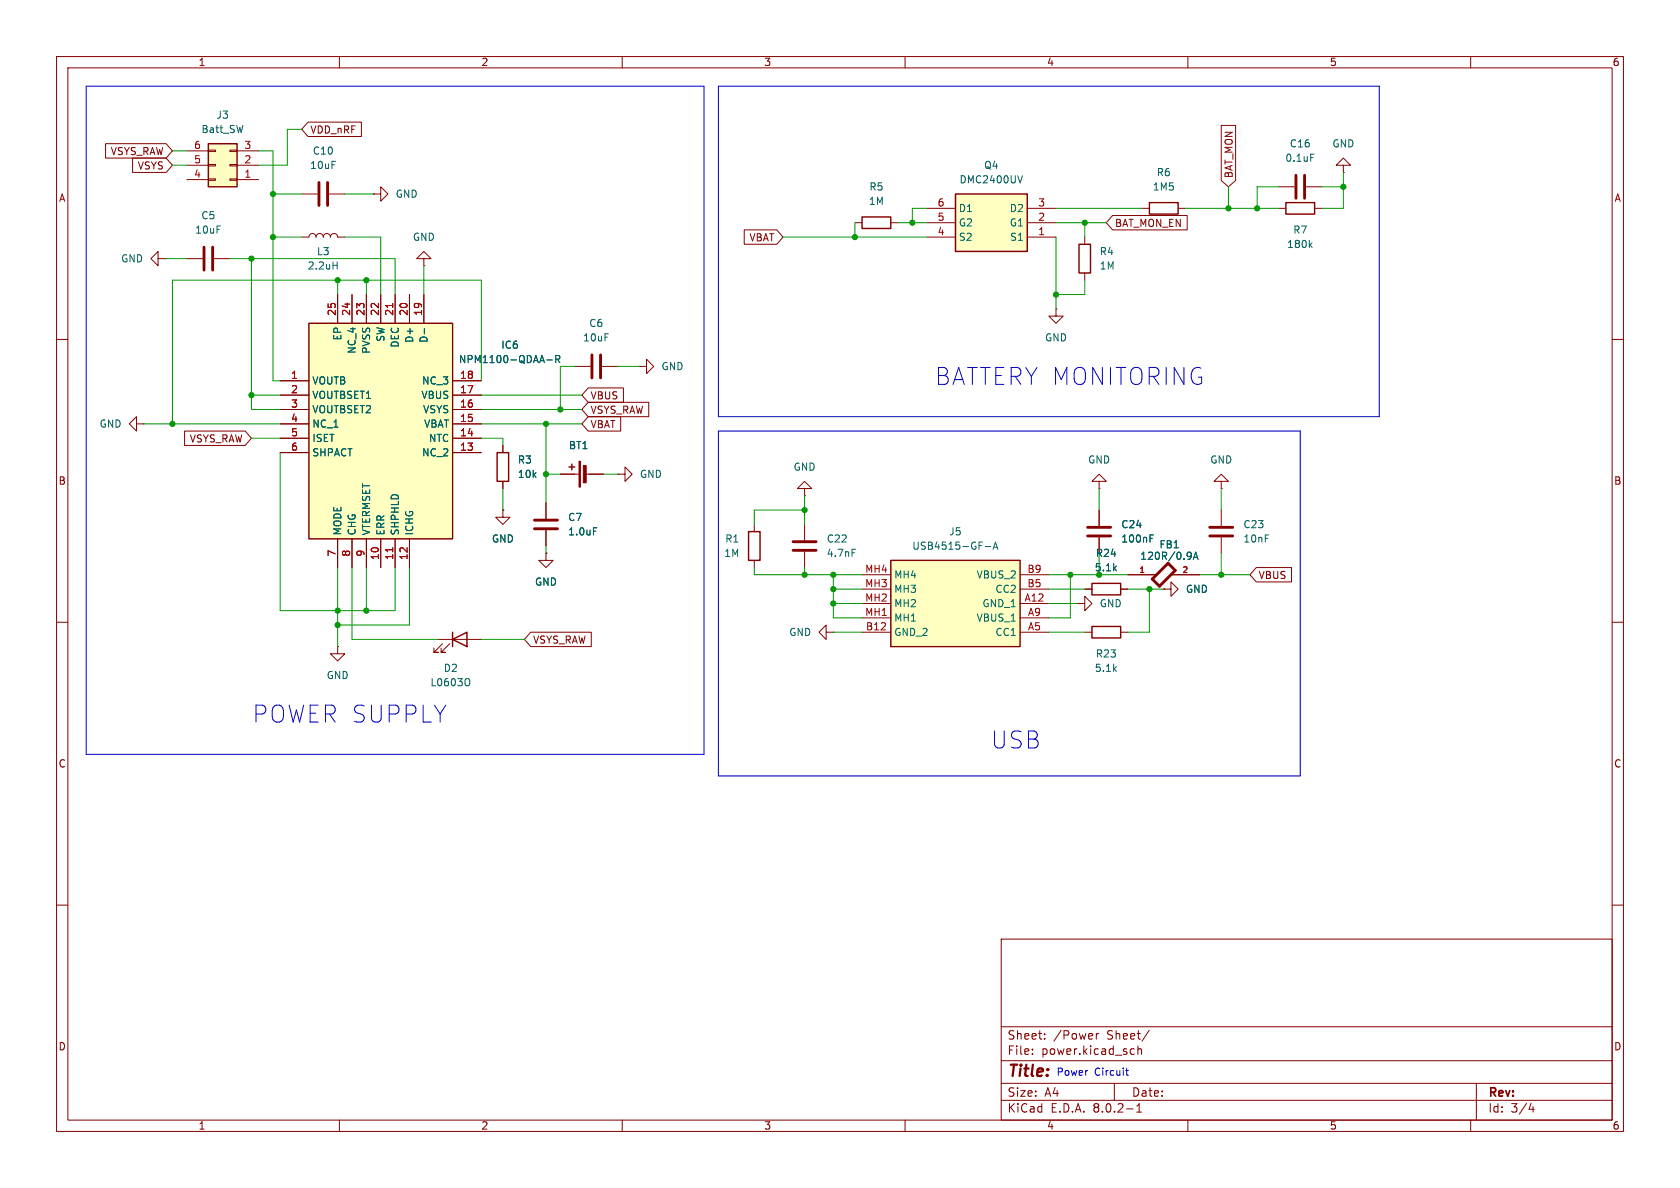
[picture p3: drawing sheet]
<svg xmlns="http://www.w3.org/2000/svg" width="297mm" height="210mm" viewBox="0 0 297 210" stroke-linecap="round" stroke-linejoin="round" font-family="sans-serif">
<g fill="none" stroke="#840000" stroke-width=".18">
<path d="M10 10h277v190h-277zM12 12h273v186h-273zM60 10v2M110 10v2M160 10v2M210 10v2M260 10v2M151.1 39.4h1.3M157.5 39.4h1.2M10 60h2M285 60h2M101.6 64.8h2.8"/>
<path d="M106.4 64.8h2.8M10 110h2M59.7 114.3v1.3h1.3l-1.3 1.2-1.3-1.2h1.3M59.7 114.3h.1M77.5 113h7.6M78.2 113.8l-1.5 1.5h.8h-.8v-.7M79.5 113.8l-1.5 1.5h.7h-.7v-.7M285 110h2M10 160h2M285 160h2M177 166h108v32h-108zM60 198v2"/>
<path d="M110 198v2M160 198v2M177 194.5h108M177 191.5h108M177 187.5h108M177 181.5h108M182.5 186.3v.1M182.5 185.5v.1M184.7 183.6v.1M184.7 182.8v.1M193.8 182.7v1M194.2 182.7l-.2 .1-.2 .2"/>
<path d="M197 191.5v3M199.2 196h1.1M200.1 185.4l.4 .1M200.5 186.3l-.4 .1M201 196.6h.8M201 195.5l.4-.4v1.5M201.2 185.5l.2-.1 .3 .1 .1 .9M201.2 184.9v1.5M203.2 182.1l-1.3 2M210 198v2M260 198v2M261 191.5v6.5"/>
<path d="M270.7 195l-.4 1.1h.9M271 195.6v1"/>
</g>
<path d="M152.4 38.4h5.1v2h-5.1zM80 113l2.5-1.2v2.5zM80 111.8v2.5" fill="none" stroke="#840000" stroke-width=".25"/>
<path d="M82.7 120h.2a.81 .81 0 0 1-.2 1.2" fill="none" stroke="#006464" stroke-width=".18"/>
<path d="M104.6 62.7v4.1M106.2 62.7v4.1" fill="none" stroke="#840000" stroke-width=".51"/>
<path d="M54.6 57.2h25.4v38.1h-25.4z" fill="#ffffc2"/>
<path d="M54.6 57.2h25.4v38.1h-25.4z" fill="none" stroke="#840000" stroke-width=".25"/>
<g fill="none" stroke="#840000" stroke-width=".18">
<path d="M59.7 52.1v5.1M62.2 52.1v5.1M64.8 52.1v5.1M67.3 52.1v5.1M69.8 52.1v5.1M72.4 52.1v5.1M74.9 52.1v5.1M49.5 67.3h5.1M49.5 77.5h5.1M49.5 74.9h5.1M49.5 72.4h5.1M49.5 69.9h5.1"/>
<path d="M80 67.3h5.1M80 77.5h5.1M80 74.9h5.1M80 72.4h5.1M80 69.9h5.1M49.5 80h5.1M59.7 95.3v5M62.2 95.3v5M64.8 95.3v5M67.3 95.3v5M69.8 95.3v5M72.4 95.3v5"/>
<path d="M80 80h5.1"/>
</g>
<path d="M69.4 53.6v.8M69.4 96.8v.7" fill="none" stroke="#a90000" stroke-width=".18"/>
<path d="M75 58.1v.9M96.7 63.6h.9M98.2 63.5l.6-.1 .2-.1-.1-.3-.7-.2v1.3M98.5 63.5l.5 .6" fill="none" stroke="#006464" stroke-width=".18"/>
<path d="M168.9 34.3h12.7v10.2h-12.7z" fill="#ffffc2"/>
<path d="M168.9 34.3h12.7v10.2h-12.7zM190.8 43.2h2v5.1h-2z" fill="none" stroke="#840000" stroke-width=".25"/>
<g fill="none" stroke="#840000" stroke-width=".18">
<path d="M163.8 39.4h5.1M163.8 36.8h5.1M181.6 39.4h5.1M181.6 36.8h5.1M27.9 45.7v-1.2l-1.2 1.2 1.2 1.3v-1.3h1.3M29.2 45.7h.1M163.8 41.9h5.1M181.6 41.9h5.1M191.8 41.9v1.3M191.8 48.3v1.2M24.1 74.9v-1.2l-1.2 1.2 1.2 1.3v-1.3h1.3M25.4 74.9h.1"/>
<path d="M96.5 97.8v1.3h1.3l-1.3 1.2-1.3-1.2h1.3M96.5 97.8h.1"/>
</g>
<path d="M180.8 31.1l-.5 1.2" fill="none" stroke="#006464" stroke-width=".18"/>
<path d="M36.8 25.4h5.1v7.6h-5.1z" fill="#ffffc2"/>
<g fill="none" stroke="#840000" stroke-width=".18">
<path d="M33 31.8h3.8M33 29.2h3.8M33 26.7h3.8M36.8 26.5h1.3v.3h-1.3zM36.8 29.1h1.3v.2h-1.3zM36.8 31.6h1.3v.3h-1.3zM40.6 26.5h1.3v.3h-1.3zM40.6 29.1h1.3v.2h-1.3zM40.6 31.6h1.3v.3h-1.3zM41.9 31.8h3.8M41.9 29.2h3.8M41.9 26.7h3.8"/>
<path d="M53.3 34.3h2.8M58.2 34.3h2.8M66 34.3h1.3v-1.3l1.3 1.3-1.3 1.3v-1.3M66 34.3h.1M201.9 36.8h1.3M208.3 36.8h1.2M74.9 45.7h1.3l-1.3-1.2-1.2 1.2h1.2v1.3M74.9 47h.1M186.7 54.6v1.3h1.3l-1.3 1.3-1.3-1.3h1.3M186.7 54.6h.1M88.9 78.7v1.3M113 64.8h1.3v-1.3l1.3 1.3-1.3 1.2v-1.2"/>
<path d="M113 64.8h.1M88.9 90.2v1.2h1.3l-1.3 1.3-1.3-1.3h1.3M88.9 90.2h.1M88.9 85.1v1.3M96.5 88.9v2.8M96.5 93.7v2.8M99.1 83.8h3.3M103.4 83.8h3.3M133.3 92.7v1.3M133.3 99.1v1.2M142.2 86.4h1.3l-1.3-1.3-1.2 1.3h1.2v1.2M142.2 87.6h.1"/>
<path d="M194.3 85.1h1.3l-1.3-1.3-1.3 1.3h1.3v1.3M194.3 86.4h.1M194.3 90.2v2.8M194.3 95v2.8M215.9 85.1h1.3l-1.3-1.3-1.3 1.3h1.3v1.3M215.9 86.4h.1M215.9 90.2v2.8M215.9 95v2.8M146 111.8v-1.3l-1.2 1.3 1.2 1.2v-1.2h1.3M147.3 111.8h.1M190.5 106.7h1.3v-1.3l1.2 1.3-1.2 1.3v-1.3M190.5 106.7h.1"/>
<path d="M191.8 104.1h1.2M191.8 111.8h1.2M198.1 104.1h1.3M198.1 111.8h1.3M199.4 101.6h5.1M204.5 101.6h.1M205.7 104.1h1.3v-1.2l1.3 1.2-1.3 1.3v-1.3M205.7 104.1h.1M207 101.6h.1M207 101.6h5.1"/>
</g>
<path d="M36.8 25.4h5.1v7.6h-5.1zM203.2 35.8h5.1v2h-5.1zM87.9 80h2v5.1h-2zM100.6 82.6h1M101.1 82v1.1M132.3 94h2.1v5.1h-2.1zM193 103.1h5.1v2.1h-5.1zM193 110.7h5.1v2.1h-5.1z" fill="none" stroke="#840000" stroke-width=".25"/>
<path d="M56.4 32.3v4M57.9 32.3v4M94.5 91.9h4.1M94.5 93.5h4.1M192.3 94.7h4M192.3 93.2h4M213.9 94.7h4M213.9 93.2h4M203.7 102.4l2.8-2.8 1.3 1.2-2.8 2.8z" fill="none" stroke="#840000" stroke-width=".51"/>
<path d="M104.9 93.3h.6M203.3 95.2h.4M203.3 94.6h.6M210.4 97.6l.1 .1a1.07 1.07 0 0 1-.1 1.1M210.6 98.2l-.2 .2M211 98.9l.4-1.3 .4 1.3M211.1 98.5h.6" fill="none" stroke="#006464" stroke-width=".18"/>
<g fill="#840000" stroke="#840000" stroke-width=".18">
<path d="M102.4 81.5h.2v4.6h-.2z"/>
<path d="M103.1 82.3h.5v3h-.5z"/>
</g>
<path d="M157.5 99.1h22.8v15.2h-22.8z" fill="#ffffc2"/>
<path d="M227.3 35.8h5.1v2h-5.1zM157.5 99.1h22.8v15.2h-22.8z" fill="none" stroke="#840000" stroke-width=".25"/>
<g fill="none" stroke="#840000" stroke-width=".18">
<path d="M18.7 25.4h10.7l1.1 1.3-1.1 1.2h-10.7zM23.4 27.9h6l1.1 1.3-1.1 1.3h-6zM54.5 21.6h9.4v2.5h-9.4l-1.2-1.2zM196.7 38.1h13.2v2.5h-13.2l-1.1-1.2zM215.9 22.2h2.5v9.7l-1.2 1.1-1.3-1.1zM226.1 36.8h1.2M226.1 33h2.8M230.9 33h2.8M232.4 36.8h1.3M237.5 29.2h1.3l-1.3-1.3-1.3 1.3h1.3v1.3M237.5 30.5h.1M33 45.7h2.8"/>
<path d="M37.8 45.7h2.8M53.3 41.9h1.3a.64 .64 0 0 1 .6-.6 .64 .64 0 0 1 .7 .6 .64 .64 0 0 1 .6-.6 .64 .64 0 0 1 .6 .6 .64 .64 0 0 1 .7-.6 .64 .64 0 0 1 .6 .6 .64 .64 0 0 1 .7-.6 .64 .64 0 0 1 .6 .6h1.3M59.7 52.1v5.1M62.2 52.1v5.1M64.8 52.1v5.1M67.3 52.1v5.1M69.8 52.1v5.1M72.4 52.1v5.1M74.9 52.1v5.1M131.6 40.6h5.7l1.1 1.3-1.1 1.3h-5.7zM32.6 76.2h10.7l1.1 1.3-1.1 1.2h-10.7zM49.5 67.3h5.1"/>
<path d="M49.5 77.5h5.1M49.5 74.9h5.1M49.5 72.4h5.1M49.5 69.9h5.1M80 67.3h5.1M80 77.5h5.1M80 74.9h5.1M80 72.4h5.1M80 69.9h5.1M88.9 78.7v1.3M104 73.7h5.7v2.5h-5.7l-1.1-1.3zM104 71.1h10.7v2.6h-10.7l-1.1-1.3z"/>
<path d="M104 68.6h6.2v2.5h-6.2l-1.1-1.2zM49.5 80h5.1M59.7 95.3v5M62.2 95.3v5M64.8 95.3v5M67.3 95.3v5M69.8 95.3v5M72.4 95.3v5M80 80h5.1M88.9 90.2h.1M88.9 85.1v1.3M96.5 97.8h.1"/>
<path d="M96.5 88.9v2.8M96.5 93.7v2.8M99.1 83.8h2.5M104.1 83.8h2.6M109.2 83.8h1.3v-1.2l1.3 1.2-1.3 1.3v-1.3M109.2 83.8h.1M142.2 92.7v2.8M142.2 97.5v2.8M194.3 90.2v2.8M194.3 95v2.8M93.8 111.8h10.7v2.5h-10.7l-1.1-1.3zM152.4 106.7h5.1"/>
<path d="M152.4 111.8h5.1M152.4 109.2h5.1M152.4 104.1h5.1M152.4 101.6h5.1M180.3 106.7h5.1M180.3 111.8h5.1M180.3 109.2h5.1M180.3 104.1h5.1M180.3 101.6h5.1M191.8 104.1h1.2M198.1 104.1h1.3M199.4 101.6h5.1"/>
<path d="M205.7 104.1h.1M207 101.6h5.1M222.1 100.3h6.2v2.6h-6.2l-1.1-1.3z"/>
</g>
<g fill="none" stroke="#006464" stroke-width=".18">
<path d="M231.7 27.2h.6M58.9 46.9h.7M59.6 46.3v1.3M75 58.1v.9M231.6 43.3l.4 .5M232 42.9l-.5 .5M96.7 63.6h.9M98.2 63.5l.6-.1 .2-.1-.1-.3-.7-.2v1.3M98.5 63.5l.5 .6M104.9 93.3h.6M150.6 97.1h.6M174.2 96.6h.9"/>
<path d="M175.6 97.1l.4-1.3 .4 1.3M175.7 96.7h.6M203.3 95.2h.4M203.3 94.6h.6M210.4 97.6l.1 .1a1.07 1.07 0 0 1-.1 1.1M210.6 98.2l-.2 .2M211 98.9l.4-1.3 .4 1.3M211.1 98.5h.6"/>
</g>
<path d="M229.1 31v4.1M230.6 31v4.1M36.1 43.7v4.1M37.6 43.7v4.1M140.2 97.3h4.1M140.2 95.8h4.1" fill="none" stroke="#840000" stroke-width=".51"/>
<path d="M15.2 15.2h109.3v118.2h-109.3zM127 15.2h116.8v58.5h-116.8zM127 76.2h102.9v61h-102.9zM199 189.2h.5M199.2 188.8v1.1l.3 .2" fill="none" stroke="#0000c2" stroke-width=".18"/>
<g fill="none" stroke="#009600" stroke-width=".18">
<path d="M30.5 26.7h2.5M30.5 29.2h2.5M45.7 26.7h2.6v40.6h1.2M48.3 34.3h5M53.3 22.9h-2.5v6.3h-5.1M61 34.3h5M151.1 39.4v2.5M158.7 39.4h5.1M163.8 36.8h-2.5v2.6M186.7 36.8h15.2M186.7 39.4h8.9M191.8 39.4v2.5"/>
<path d="M209.5 36.8h16.6M217.2 33v3.8M226.1 33h-3.9v3.8M233.7 33h3.8M237.5 30.5v6.3h-3.8M29.2 45.7h3.8M40.6 45.7h29.2v6.4M44.4 45.7v26.7h5.1M48.3 41.9h5M59.7 49.5v2.6M61 41.9h6.3v10.2M64.8 49.5v2.6"/>
<path d="M74.9 47v5.1M138.4 41.9h25.4M186.7 41.9v12.7M191.8 49.5v2.6h-5.1M25.4 74.9h24.1M44.4 69.9h5.1M44.4 77.5h5.1M85.1 72.4h17.8M85.1 69.9h17.8M85.1 77.5h3.8v1.2M85.1 67.3v-17.8h-54.6v25.4M85.1 74.9h17.8"/>
<path d="M96.5 74.9v14M101.6 64.8h-2.5v7.6M109.2 64.8h3.8M49.5 80v28h20.3v-7.7M88.9 86.4v3.8M96.5 96.5v1.3M96.5 83.8h2.6M106.7 83.8h2.5M142.2 87.6v5.1M142.2 90.2h-8.9v2.5M194.3 86.4v3.8M194.3 97.8v3.8"/>
<path d="M215.9 86.4v3.8M215.9 97.8v3.8M59.7 100.3v14M62.2 100.3v12.7h15.3M64.8 100.3v7.7M72.4 100.3v10.2h-12.7M85.1 113h7.6M133.3 100.3v1.3h19.1M142.2 100.3v1.3M147.3 104.1h5.1M147.3 111.8h5.1M147.3 101.6v7.6h5.1"/>
<path d="M147.3 106.7h5.1M185.4 101.6h14M185.4 104.1h6.4M185.4 111.8h6.4M185.4 106.7h5.1M189.2 101.6v7.6h-3.8M199.4 104.1h6.3M203.2 104.1v7.7h-3.8M212.1 101.6h8.9"/>
</g>
<path d="M69.4 53.6v.8M69.4 96.8v.7" fill="none" stroke="#a90000" stroke-width=".18"/>
<g fill="#009600" stroke="#009600" stroke-width=".18">
<circle cx="96.5" cy="83.8" r=".46"/>
<circle cx="64.8" cy="108" r=".46"/>
<circle cx="99.1" cy="72.4" r=".46"/>
<circle cx="96.5" cy="74.9" r=".46"/>
<circle cx="59.7" cy="110.5" r=".46"/>
<circle cx="59.7" cy="108" r=".46"/>
<circle cx="142.2" cy="90.2" r=".46"/>
<circle cx="142.2" cy="101.6" r=".46"/>
<circle cx="161.3" cy="39.4" r=".46"/>
<circle cx="151.1" cy="41.9" r=".46"/>
<circle cx="217.2" cy="36.8" r=".46"/>
<circle cx="222.2" cy="36.8" r=".46"/>
<circle cx="189.2" cy="101.6" r=".46"/>
<circle cx="186.7" cy="52.1" r=".46"/>
<circle cx="191.8" cy="39.4" r=".46"/>
<circle cx="215.9" cy="101.6" r=".46"/>
<circle cx="194.3" cy="101.6" r=".46"/>
<circle cx="203.2" cy="104.1" r=".46"/>
<circle cx="237.5" cy="33" r=".46"/>
<circle cx="44.4" cy="69.9" r=".46"/>
<circle cx="64.8" cy="49.5" r=".46"/>
<circle cx="59.7" cy="49.5" r=".46"/>
<circle cx="48.3" cy="41.9" r=".46"/>
<circle cx="48.3" cy="34.3" r=".46"/>
<circle cx="44.4" cy="45.7" r=".46"/>
<circle cx="147.3" cy="104.1" r=".46"/>
<circle cx="147.3" cy="101.6" r=".46"/>
<circle cx="147.3" cy="106.7" r=".46"/>
<circle cx="30.5" cy="74.9" r=".46"/>
</g>
<g font-size="4.2" fill="#0000c2">
<text x="165.1" y="68.3">BATTERY MONITORING</text>
<text x="44.4" y="128">POWER SUPPLY</text>
<text x="175" y="132.6">USB</text>
</g>
<text font-size="2.8" fill="#840000" x="178" y="190.9">Title:</text>
<g font-size="2.1" fill="#840000">
<text x="178" y="184">Sheet:</text>
<text x="186.2" y="184">/Power</text>
<text x="195.7" y="184">Sheet/</text>
<text x="178" y="186.7">File:</text>
<text x="184.1" y="186.7">power.kicad_sch</text>
<text x="178" y="196.9">KiCad</text>
<text x="178" y="194.1">Size:</text>
<text x="184.7" y="194.1">A4</text>
<text x="185.7" y="196.9">E.D.A.</text>
<text x="193.3" y="196.9">8.0.2-1</text>
<text x="200" y="194.1">Date:</text>
<text x="263" y="194.3">Rev:</text>
<text x="263" y="196.9">Id:</text>
<text x="267.1" y="196.9">3/4</text>
</g>
<g font-size="1.8" fill="#840000">
<text x="35" y="11.9">1</text>
<text x="85" y="11.9">2</text>
<text x="135" y="11.9">3</text>
<text x="185" y="11.9">4</text>
<text x="235" y="11.9">5</text>
<text x="285" y="11.9">6</text>
<text x="54.8" y="23.8">VDD_nRF</text>
<text x="19.5" y="27.6">VSYS_RAW</text>
<text x="10.3" y="35.9">A</text>
<text x="24.3" y="30.2">VSYS</text>
<text x="218.1" y="31.6" transform="rotate(-90 218.1 31.6)">BAT_MON</text>
<text x="285.3" y="35.9">A</text>
<text x="197" y="40.3">BAT_MON_EN</text>
<text x="132.4" y="42.9">VBAT</text>
<text x="104.3" y="70.8">VBUS</text>
<text x="104.3" y="75.9">VBAT</text>
<text x="104.3" y="73.3">VSYS_RAW</text>
<text x="33.4" y="78.4">VSYS_RAW</text>
<text x="10.3" y="85.9">B</text>
<text x="285.3" y="85.9">B</text>
<text x="222.4" y="102.6">VBUS</text>
<text x="94.1" y="114">VSYS_RAW</text>
<text x="10.3" y="135.9">C</text>
<text x="285.3" y="135.9">C</text>
<text x="10.3" y="185.9">D</text>
<text x="285.3" y="185.9">D</text>
<text x="35" y="199.9">1</text>
<text x="85" y="199.9">2</text>
<text x="135" y="199.9">3</text>
<text x="185" y="199.9">4</text>
<text x="235" y="199.9">5</text>
<text x="285" y="199.9">6</text>
</g>
<g font-size="1.8" fill="#006464">
<text x="35.5" y="23.7">Batt_SW</text>
<text x="38.2" y="21.2">J3</text>
<text x="55.2" y="27.5">C10</text>
<text x="227.1" y="28.8">0.1uF</text>
<text x="227.9" y="26.3">C16</text>
<text x="235.5" y="26.3">GND</text>
<text x="54.7" y="30.1">10uF</text>
<text x="69.9" y="35.2">GND</text>
<text x="153.6" y="33.9">R5</text>
<text x="169.5" y="32.6">DMC2400UV</text>
<text x="173.9" y="30.1">Q4</text>
<text x="203.7" y="33.9">1M5</text>
<text x="204.4" y="31.3">R6</text>
<text x="34.4" y="41.5">10uF</text>
<text x="35.5" y="39">C5</text>
<text x="153.5" y="36.4">1M</text>
<text x="169.4" y="40.2">G2</text>
<text x="169.4" y="37.7">D1</text>
<text x="178.4" y="40.2">G1</text>
<text x="178.4" y="37.7">D2</text>
<text x="228.5" y="41.5">R7</text>
<text x="21.3" y="46.6">GND</text>
<text x="54.3" y="47.9">2.2uH</text>
<text x="55.9" y="45.3">L3</text>
<text x="72.9" y="42.8">GND</text>
<text x="169.4" y="42.8">S2</text>
<text x="178.5" y="42.8">S1</text>
<text x="194.3" y="45.3">R4</text>
<text x="194.3" y="47.9">1M</text>
<text x="227.4" y="44">180k</text>
<text x="104.1" y="58">C6</text>
<text x="60.6" y="60.3" transform="rotate(-90 60.6 60.3)">EP</text>
<text x="63.1" y="62.6" transform="rotate(-90 63.1 62.6)">NC_4</text>
<text x="65.6" y="62.6" transform="rotate(-90 65.6 62.6)">PVSS</text>
<text x="68.2" y="60.5" transform="rotate(-90 68.2 60.5)">SW</text>
<text x="70.7" y="61.6" transform="rotate(-90 70.7 61.6)">DEC</text>
<text x="73.3" y="60.7" transform="rotate(-90 73.3 60.7)">D+</text>
<text x="75.8" y="60.7" transform="rotate(-90 75.8 60.7)">D-</text>
<text x="81" y="64.4">NPM1100-QDAA-R</text>
<text x="88.5" y="61.9">IC6</text>
<text x="103" y="60.6">10uF</text>
<text x="116.8" y="65.6">GND</text>
<text x="184.7" y="60.6">GND</text>
<text x="55.1" y="68.2">VOUTB</text>
<text x="55.1" y="70.7">VOUTBSET1</text>
<text x="74.4" y="70.7">VBUS</text>
<text x="74.5" y="68.2">NC_3</text>
<text x="17.5" y="75.8">GND</text>
<text x="55.1" y="73.3">VOUTBSET2</text>
<text x="55.1" y="75.8">NC_1</text>
<text x="74.7" y="73.3">VSYS</text>
<text x="74.9" y="75.8">VBAT</text>
<text x="55.1" y="78.3">ISET</text>
<text x="55.1" y="80.9">SHPACT</text>
<text x="74.5" y="80.9">NC_2</text>
<text x="75.7" y="78.3">NTC</text>
<text x="91.4" y="82.1">R3</text>
<text x="100.5" y="79.6">BT1</text>
<text x="140.2" y="83.4">GND</text>
<text x="192.3" y="82.1">GND</text>
<text x="213.9" y="82.1">GND</text>
<text x="91.4" y="84.7">10k</text>
<text x="113" y="84.7">GND</text>
<text x="60.6" y="94.7" transform="rotate(-90 60.6 94.7)">MODE</text>
<text x="63.1" y="94.7" transform="rotate(-90 63.1 94.7)">CHG</text>
<text x="65.6" y="94.7" transform="rotate(-90 65.6 94.7)">VTERMSET</text>
<text x="68.2" y="94.7" transform="rotate(-90 68.2 94.7)">ERR</text>
<text x="70.7" y="94.7" transform="rotate(-90 70.7 94.7)">SHPHLD</text>
<text x="73.3" y="94.7" transform="rotate(-90 73.3 94.7)">ICHG</text>
<text x="100.3" y="92.3">C7</text>
<text x="100.3" y="94.8">1.0uF</text>
<text x="167.7" y="94.8">J5</text>
<text x="198.1" y="93.6">C24</text>
<text x="219.7" y="93.6">C23</text>
<text x="86.9" y="96.1">GND</text>
<text x="127.9" y="98.7">1M</text>
<text x="128.1" y="96.1">R1</text>
<text x="146.1" y="96.1">C22</text>
<text x="146.1" y="98.7">4.7nF</text>
<text x="161.2" y="97.4">USB4515-GF-A</text>
<text x="193.5" y="101.2">5.1k</text>
<text x="193.6" y="98.7">R24</text>
<text x="198.1" y="96.1">100nF</text>
<text x="201.5" y="99.2">120R/0.9A</text>
<text x="204.9" y="97.1">FB1</text>
<text x="219.7" y="96.1">10nF</text>
<text x="94.5" y="103.7">GND</text>
<text x="158" y="107.5">MH2</text>
<text x="158" y="105">MH3</text>
<text x="158" y="102.5">MH4</text>
<text x="172.6" y="102.5">VBUS_2</text>
<text x="173.6" y="107.5">GND_1</text>
<text x="175.9" y="105">CC2</text>
<text x="194.3" y="107.5">GND</text>
<text x="209.6" y="105">GND</text>
<text x="139.4" y="112.6">GND</text>
<text x="158" y="112.6">GND_2</text>
<text x="158" y="110.1">MH1</text>
<text x="172.6" y="110.1">VBUS_1</text>
<text x="175.9" y="112.6">CC1</text>
<text x="78.4" y="119">D2</text>
<text x="193.5" y="119">5.1k</text>
<text x="193.6" y="116.4">R23</text>
<text x="57.7" y="120.2">GND</text>
<text x="76" y="121.5">L0603O</text>
</g>
<g font-size="1.8" fill="#a90000">
<text x="34.2" y="29">5</text>
<text x="34.2" y="26.4">6</text>
<text x="43.1" y="29">2</text>
<text x="43.1" y="26.4">3</text>
<text x="34.2" y="31.5">4</text>
<text x="43.1" y="31.5">1</text>
<text x="165.7" y="41.7">4</text>
<text x="165.7" y="39.1">5</text>
<text x="165.7" y="36.6">6</text>
<text x="183.4" y="41.7">1</text>
<text x="183.4" y="39.1">2</text>
<text x="183.4" y="36.6">3</text>
<text x="59.4" y="55.9" transform="rotate(-90 59.4 55.9)">25</text>
<text x="62" y="55.9" transform="rotate(-90 62 55.9)">24</text>
<text x="64.5" y="55.9" transform="rotate(-90 64.5 55.9)">23</text>
<text x="67.1" y="55.9" transform="rotate(-90 67.1 55.9)">22</text>
<text x="69.6" y="55.9" transform="rotate(-90 69.6 55.9)">21</text>
<text x="72.1" y="55.9" transform="rotate(-90 72.1 55.9)">20</text>
<text x="74.7" y="55.9" transform="rotate(-90 74.7 55.9)">19</text>
<text x="51.4" y="67.1">1</text>
<text x="51.4" y="69.6">2</text>
<text x="81.2" y="69.6">17</text>
<text x="81.2" y="67.1">18</text>
<text x="51.4" y="72.1">3</text>
<text x="51.4" y="74.7">4</text>
<text x="51.4" y="77.2">5</text>
<text x="81.2" y="77.2">14</text>
<text x="81.2" y="74.7">15</text>
<text x="81.2" y="72.1">16</text>
<text x="51.4" y="79.8">6</text>
<text x="81.2" y="79.8">13</text>
<text x="59.4" y="98.5" transform="rotate(-90 59.4 98.5)">7</text>
<text x="62" y="98.5" transform="rotate(-90 62 98.5)">8</text>
<text x="64.5" y="98.5" transform="rotate(-90 64.5 98.5)">9</text>
<text x="67.1" y="99.1" transform="rotate(-90 67.1 99.1)">10</text>
<text x="69.6" y="99.1" transform="rotate(-90 69.6 99.1)">11</text>
<text x="72.1" y="99.1" transform="rotate(-90 72.1 99.1)">12</text>
<text x="152.8" y="101.3">MH4</text>
<text x="181.5" y="101.3">B9</text>
<text x="152.8" y="106.4">MH2</text>
<text x="152.8" y="103.9">MH3</text>
<text x="181" y="106.4">A12</text>
<text x="181.5" y="103.9">B5</text>
<text x="152.8" y="109">MH1</text>
<text x="153" y="111.5">B12</text>
<text x="181.6" y="111.5">A5</text>
<text x="181.6" y="109">A9</text>
</g>
<g font-size="1.8" fill="#0000c2">
<text x="186.7" y="190.2">Power</text>
<text x="193.5" y="190.2">Circuit</text>
</g>
<g font-size="1.4" fill="#a90000">
<text x="201.3" y="101.3">1</text>
<text x="208.9" y="101.3">2</text>
</g>
</svg>
